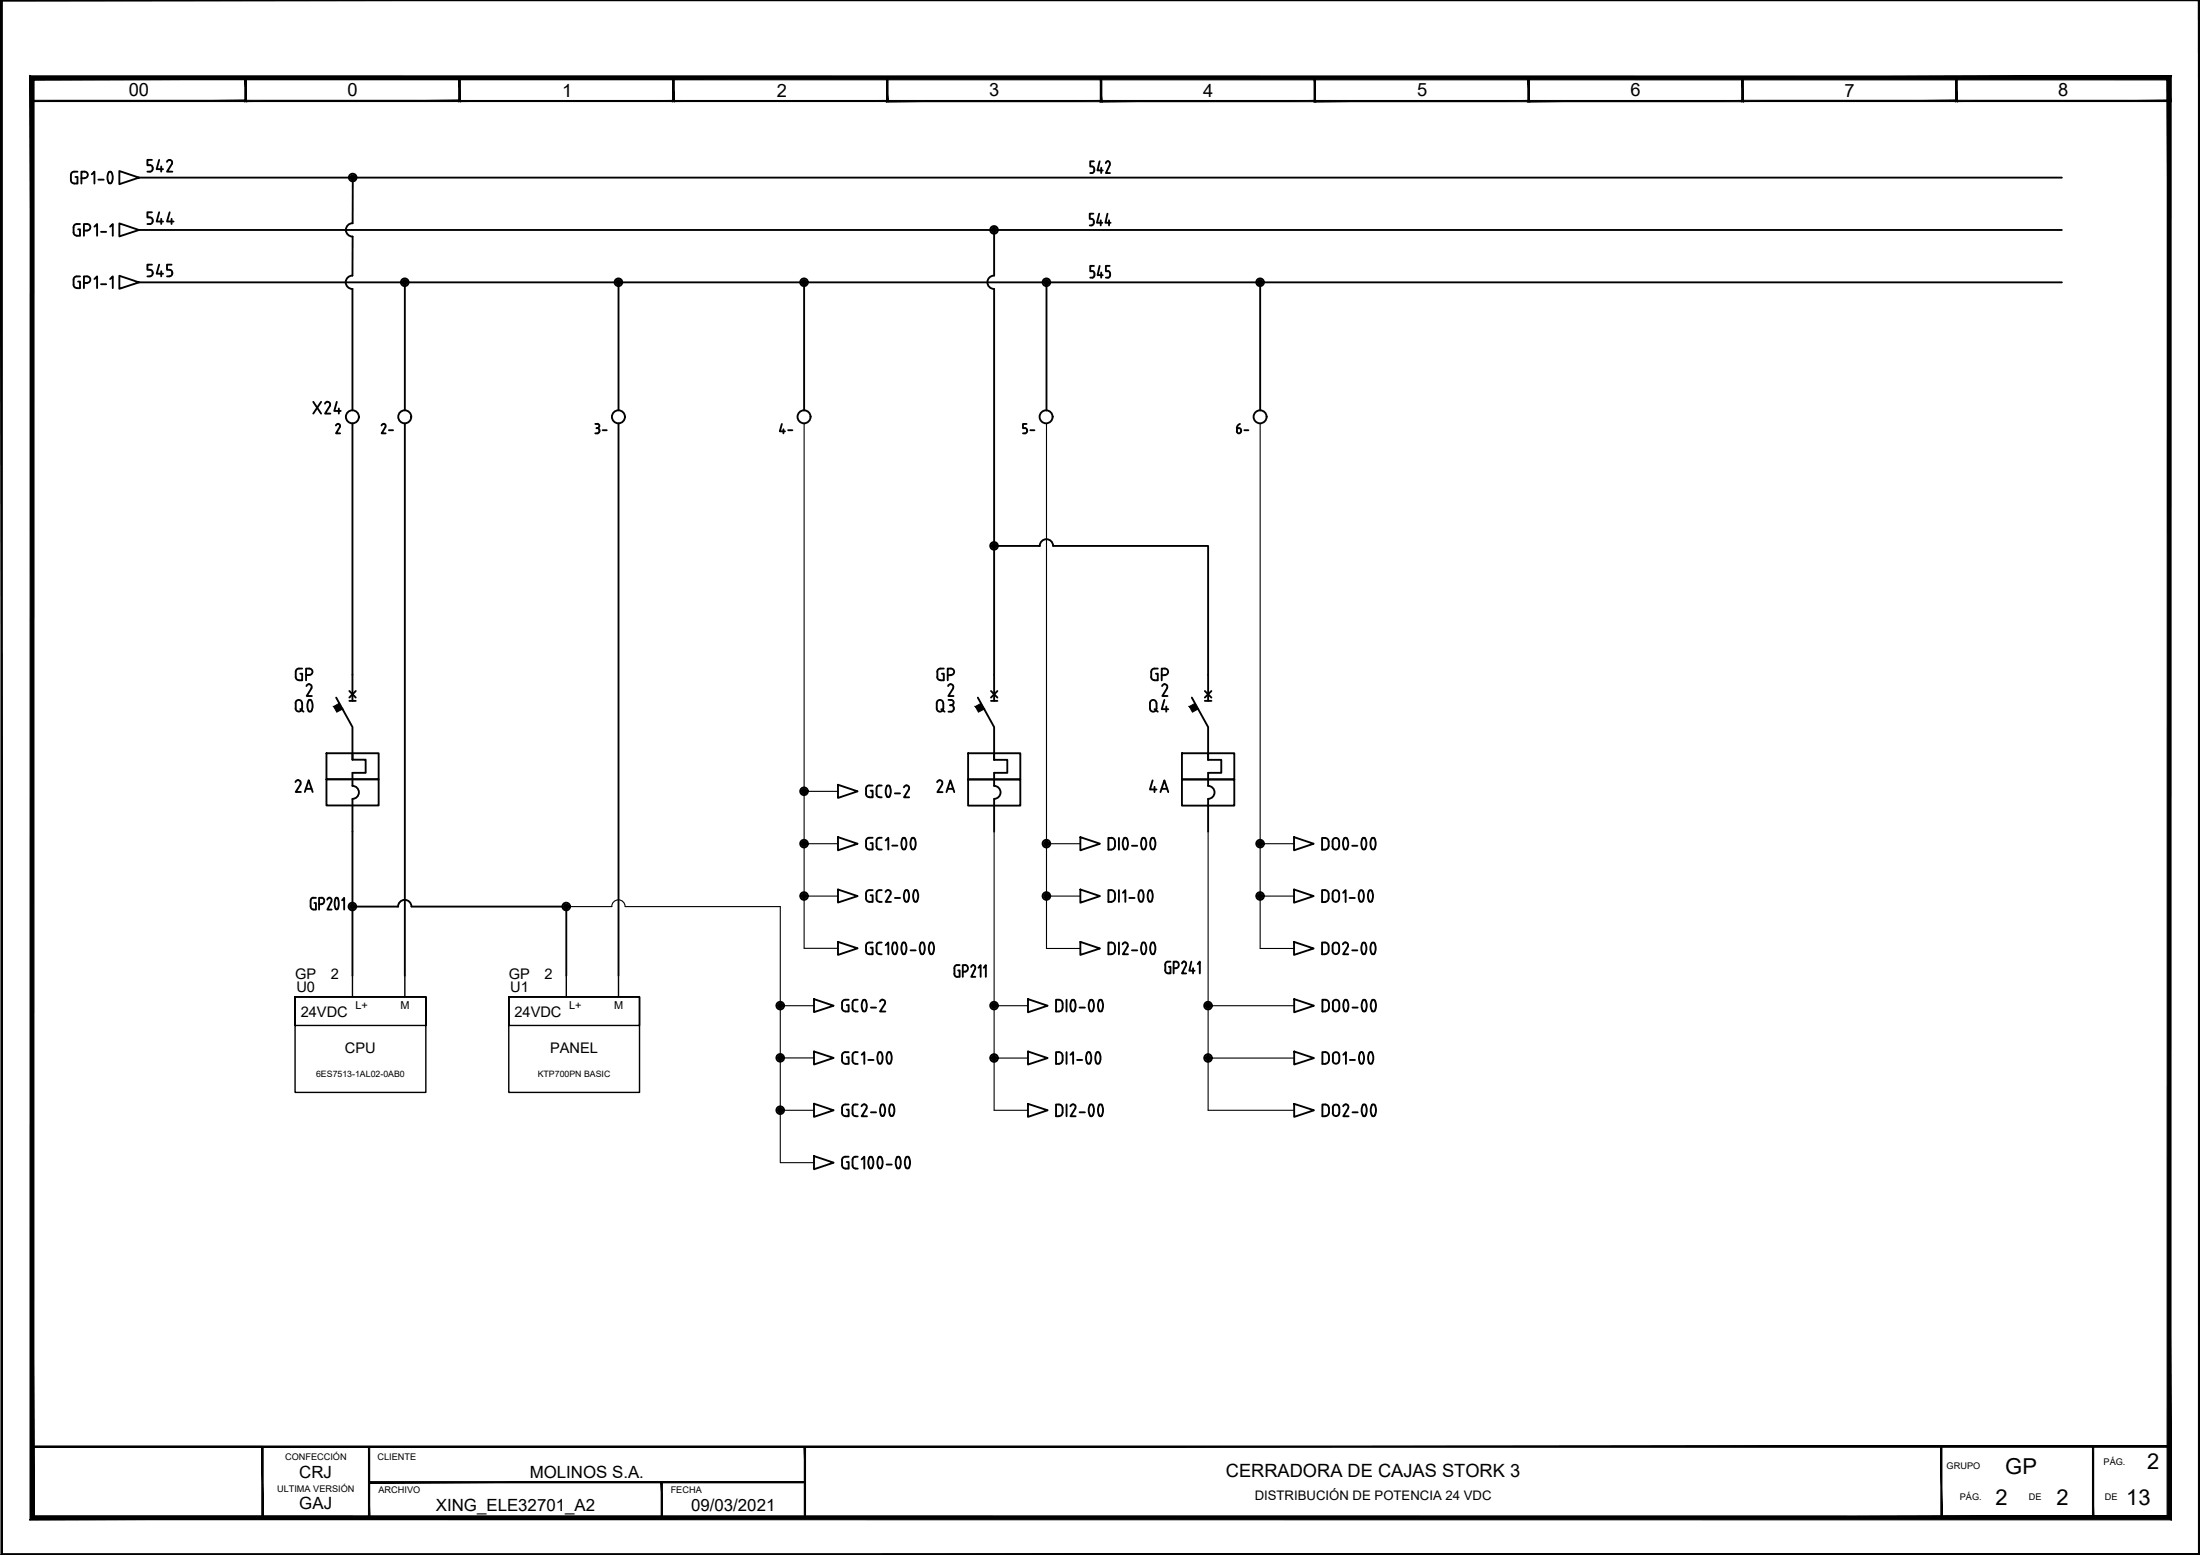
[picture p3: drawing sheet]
<svg xmlns="http://www.w3.org/2000/svg" width="297mm" height="210mm" viewBox="0 0 297 210" stroke-linecap="round" stroke-linejoin="round" font-family="sans-serif">
<g fill="#000" stroke="#000" stroke-width=".14">
<path d="M.2 -.1v.2l296.8-.2zM.2 .1l296.8-.2-.2 .2zM296.8 .1l.2 209.8v-210zM296.8 .1l.2 209.8-.2-.2zM.1 209.9h296.9l-.2-.2zM.1 209.9l.2-.2h296.5zM.1 0v209.9l.2-.2zM.1 0h.2v209.7z"/>
<path d="M4.2 13.7h29.1l-.2-.2zM4.4 13.5h28.7l-28.9 .2zM4.2 10.4v3.3l.2-.2zM4.2 10.4l.2 .2v2.9zM4.2 10.4l.2 .2 28.9-.2zM4.4 10.6l28.9-.2-.2 .2zM33.3 10.4l-.2 .2 .2 3.1zM33.1 10.6l.2 3.1-.2-.2z"/>
<path d="M33.1 13.7h29l-.1-.2zM33.2 13.5h28.8l-28.9 .2zM33.1 10.4v3.3l.1-.2zM33.1 10.4l.1 .2v2.9zM33.1 10.4l.1 .2 28.9-.2zM33.2 10.6l28.9-.2-.1 .2zM62.1 10.4l-.1 .2 .1 3.1zM62 10.6l.1 3.1-.1-.2z"/>
<path d="M62 13.7h29l-.1-.1zM62 13.7l.1-.1h28.8zM62 10.4v3.3l.1-.1zM62 10.4l.1 .2v3zM62 10.4l.1 .2 28.9-.2zM62.1 10.6l28.9-.2-.1 .2zM90.9 10.6l.1 3.1v-3.3zM90.9 10.6l.1 3.1-.1-.1z"/>
<path d="M90.8 13.7h29.1l-.2-.1zM90.8 13.7l.2-.1h28.7zM90.8 10.4v3.3l.2-.1zM90.8 10.4l.2 .2v3zM90.8 10.4l.2 .2 28.9-.2zM91 10.6l28.9-.2-.2 .2zM119.7 10.6l.2 3.1v-3.3zM119.7 10.6l.2 3.1-.2-.1z"/>
<path d="M119.7 13.7h29.1l-.2-.1zM119.7 13.7l.2-.1h28.7zM119.7 10.4v3.3l.2-.1zM119.7 10.4l.2 .2v3zM119.7 10.4l.2 .2 28.9-.2zM119.9 10.6l28.9-.2-.2 .2zM148.8 10.4l-.2 .2 .2 3.1zM148.6 10.6l.2 3.1-.2-.1z"/>
<path d="M148.6 13.7h29l-.2-.1zM148.6 13.7l.1-.1h28.7zM148.6 10.4v3.3l.1-.1zM148.6 10.4l.1 .2v3zM148.6 10.4l.1 .2 28.9-.2zM148.7 10.6l28.9-.2-.2 .2zM177.6 10.4l-.2 .2 .2 3.1zM177.4 10.6l.2 3.1-.2-.1z"/>
<path d="M177.4 13.7h29.1l-.2-.1zM177.4 13.7l.2-.1h28.7zM177.4 10.4v3.3l.2-.1zM177.4 10.4l.2 .2v3zM177.4 10.4l.2 .2 28.9-.2zM177.6 10.6l28.9-.2-.2 .2zM206.5 10.4l-.2 .2 .2 3.1zM206.3 10.6l.2 3.1-.2-.1z"/>
<path d="M206.3 13.7h29.1l-.2-.1zM206.3 13.7l.2-.1h28.7zM206.3 10.4v3.3l.2-.1zM206.3 10.4l.2 .2v3zM206.3 10.4l.2 .2 28.9-.2zM206.5 10.6l28.9-.2-.2 .2zM235.2 10.6l.2 3.1v-3.3zM235.2 10.6l.2 3.1-.2-.1z"/>
<path d="M235.2 13.7h29.1l-.2-.2zM235.2 13.7l.2-.2h28.7zM235.2 10.4v3.3l.2-.2zM235.2 10.4l.2 .2v2.9zM235.2 10.4l.2 .2 28.9-.2zM235.4 10.6l28.9-.2-.2 .2zM264.1 10.6l.2 3.1v-3.3zM264.1 10.6l.2 3.1-.2-.2z"/>
<path d="M264 13.7h29.1l-.2-.2zM264 13.7l.2-.2h28.7zM264 10.4v3.3l.2-.2zM264 10.4l.2 .2v2.9zM264 10.4l.2 .2 28.9-.2zM264.2 10.6l28.9-.2-.2 .2zM292.9 10.6l.2 3.1v-3.3zM292.9 10.6l.2 3.1-.2-.2z"/>
<path d="M131.7 95.4l.7-.5 .5 .8zM131.7 95.4l.4 .7 .8-.4z"/>
<path d="M160.6 95.4l.7-.5 .5 .8zM160.6 95.4l.4 .7 .8-.4z"/>
<path d="M4.3 195.2v.2l288.5-.2zM4.3 195.4l288.5-.2v.2z"/>
<path d="M49.8 200v.2l58.9-.2zM49.8 200.2l58.9-.2v.2z"/>
<path d="M4 205.1l288.6-.5h-288zM4 205.1l288.6-.5 .5 .6zM292.6 10.8v193.8l.5 .6zM292.6 10.8l.5-.5v194.9zM4.6 10.8h288l.5-.5zM4.1 10.2l289 .1-288.5 .5zM4.1 10.2l.5 194.4v-193.8zM4.1 10.2l.5 194.4-.6 .5z"/>
<path d="M35.4 195.3v9.6h.1zM35.4 195.3h.1v9.6z"/>
<path d="M49.7 195.3v9.6h.2zM49.7 195.3h.2v9.6z"/>
<path d="M89.3 200.1v4.8h.1zM89.3 200.1h.1v4.8z"/>
<path d="M108.6 195.3v9.6h.2zM108.6 195.3h.2v9.6z"/>
<path d="M262.1 195.3v9.6h.1zM262.1 195.3h.1v9.6z"/>
<path d="M282.5 195.3v9.6h.2zM282.5 195.3h.2v9.6z"/>
</g>
<path d="M.2 0h296.7v209.8h-296.7zM39.8 134.5v3.9h17.7v-3.9h-17.7h17.7v13h-17.7zM47.6 131.7v2.8M54.7 131.7v2.8M68.7 134.5v3.9h17.6v-3.9h-17.6h17.6v13h-17.6zM76.5 131.7v2.8M83.5 131.7v2.8M4.3 195.3h31.1v9.6h-31.1z" fill="none" stroke="#000" stroke-width=".19"/>
<g fill="none" stroke="#000" stroke-width=".25">
<path d="M9.6 23.6v.9l.4 .3M9.9 31.4l.1 .2 .4 .2M10.2 23.9h.3v.9h-.5M10.5 23.2h-.7l-.2 .4M10.5 31h.3v.8h-.4M10.8 37.3l-.7 .1a1.2 1.2 0 0 0-.1 1.3l.4 .2h.4v-.9h-.3M10.8 30.2h-.4l-.4 .3-.1 .9M11 24.1h.4M11.3 31.1h.5a.43 .43 0 0 0 .4-.4 .43 .43 0 0 0-.4-.5h-.5v1.6M11.3 38.2h.5M11.4 24a.43 .43 0 0 0 .5-.4 .43 .43 0 0 0-.5-.4h-.4v1.6M11.8 38.2a.43 .43 0 0 0 .4-.5 .43 .43 0 0 0-.4-.4h-.5v1.6"/>
<path d="M12.4 23.5l.3-.3v1.6M12.7 37.7l.4-.4v1.6M12.7 30.6l.4-.4v1.6M13.3 24.2h.7M13.6 38.4h.7M13.6 31.3h.7M14.9 37.7l.3-.4v1.6M14.9 30.6l.3-.4v1.6M15 23.3l-.1-.1a1.08 1.08 0 0 0 0 1.6l.1-.1M15 23.3a1.49 1.49 0 0 1 0 1.4M16.1 30.2l2.7 .8-2.7 .9zM16.1 23.1l2.7 .9-2.7 .9z"/>
<path d="M18.8 38.1l-2.7-.9v1.8l2.7-.9h259.6M18.8 31h259.6M18.8 24h259.6M47.6 30.1a.9 .9 0 0 0-.9 .9 .9 .9 0 0 0 .9 .9M47.6 31.9v5.3a.9 .9 0 0 0-.9 .9 .9 .9 0 0 0 .9 .9v16.4M47.6 24.1v6M54.7 38.1v17.3M83.5 38.1v17.3M108.6 38.1v17.3M134.2 37.2a.9 .9 0 0 0-.9 .9 .9 .9 0 0 0 .9 .9M134.2 31v6.2M134.2 39v55.6"/>
<path d="M141.3 38.1v17.3M147.1 30.4h.3M147.2 37.5h.3M147.2 23.4h.3M147.5 36.6h.1l.2 .3M147.6 28.8h-.5v.7a.45 .45 0 0 1 .6 .4 .45 .45 0 0 1-.3 .5M147.7 21.8h-.5v.7a.45 .45 0 0 1 .5 .3 .45 .45 0 0 1-.2 .5M147.7 35.9h-.5v.7h.3M147.8 36.9a.4 .4 0 0 1-.3 .6M148.4 28.8l-.3 1.3h.7M148.5 35.9l-.3 1.2h.7M148.5 21.8l-.3 1.2h.7"/>
<path d="M148.6 29.7v.7M148.7 22.6v.8M148.7 36.8v.7M149.5 28.8l-.2 1.3h.7M149.6 21.8a.36 .36 0 0 1 .2 .5M149.6 21.8l-.3 .2M149.6 36.6h.1l.2 .3M149.7 29.7v.7M149.8 35.9h-.5v.7h.3M149.8 22.3l-.5 1.1h.6M149.9 36.9a.4 .4 0 0 1-.3 .6h-.3M170.1 38.1v17.3"/>
<path d="M47.6 57.2v33.9M54.7 57.2v74.5M83.5 57.2v74.5M134.2 73.7h6.2M140.4 73.7a.9 .9 0 0 1 .9-.9 .9 .9 0 0 1 .9 .9M142.2 73.7h20.9v20.9M45.4 94.2l2.2 3.9v4.4M132 94.2l2.2 3.9v4.5M133.8 93.3l.9 .9M133.8 94.6h.9M134.7 93.3l-.9 .9M160.9 94.2l2.2 3.9v4.5"/>
<path d="M162.7 94.6h.9M162.7 93.3l.9 .9M163.6 93.3l-.9 .9M44.1 105.2h7v3.5h-7zM44.1 101.7h7v3.5h-7zM47.6 102.5h1.8v1.8h-1.8v1.8a.88 .88 0 0 1 .9 .9 .88 .88 0 0 1-.9 .8v23.9M47.6 101.7v.8M113.1 113l2.7 .9-2.7 .9zM113.1 105.9l2.7 .9-2.7 .9zM117.5 113.8h.3v.9l-.7-.1-.2-.4M117.8 113.1h-.4l-.4 .2-.1 1M117.8 106l-.7 .1a1.22 1.22 0 0 0-.1 1.3l.4 .2h.4v-.9h-.3"/>
<path d="M118.3 107.2l.2 .4h.5M118.3 106.4v.8M119 113.1h-.5l-.1 .2-.1 1 .2 .3 .5 .1M119 106l-.5 .1-.2 .3M119.6 113.4l.3-.3v1.6M119.8 106.1l.2-.1a1.31 1.31 0 0 1 0 1.6h-.2a1.33 1.33 0 0 1 0-1.5zM120.5 114.1h.7M120.8 107.1h.7M121.9 113.2l.2-.1a1.31 1.31 0 0 1 0 1.6l-.2-.1M121.9 113.2a1.49 1.49 0 0 0 0 1.4M122 106.3a.36 .36 0 0 1 .5-.3 .36 .36 0 0 1 .2 .6l-.6 1h.7M123.4 113.2l-.1-.1a1.08 1.08 0 0 0 0 1.6l.1-.1"/>
<path d="M123.5 113.2a1.49 1.49 0 0 1 0 1.4M130.7 105.2h7.1v3.5h-7.1zM130.7 101.7h7.1v3.5h-7.1zM134.2 106.1a.88 .88 0 0 1 .9 .9 .88 .88 0 0 1-.9 .8M134.2 102.6h1.8v1.7h-1.8v1.8M134.2 101.7v.9M134.2 107.9v4.4M145.9 113l2.6 .9-2.6 .9zM150 113.1l.5 .2v.3M150.1 113.1h-.4v1.6h.4M150.5 114.2l-.2 .4-.3 .1M150.5 113.6v.6"/>
<path d="M151.1 113.1v1.6M152.1 113.2l-.2-.1a1.08 1.08 0 0 0 0 1.6l.2-.1M152.1 113.2a1.49 1.49 0 0 1 0 1.4M152.8 114.2h.8M154.2 113.2l.3-.1a1.23 1.23 0 0 1 0 1.6h-.2a1.33 1.33 0 0 1-.1-1.5zM155.8 113.2a1.49 1.49 0 0 1 0 1.4M155.8 113.2l-.2-.1a1.23 1.23 0 0 0 0 1.6l.2-.1M159.6 105.2h7.1v3.5h-7.1zM159.6 101.7h7.1v3.5h-7.1zM163.1 102.6h1.8v1.7h-1.8v1.8a.88 .88 0 0 1 .9 .9 .88 .88 0 0 1-.9 .8v4.5M163.1 101.7v.9M174.7 113l2.7 .9-2.7 .9z"/>
<path d="M179.4 114.2l-.3 .4-.2 .1M179.4 113.6l-.3-.4-.6-.1v1.6h.4M179.4 113.6v.6M179.9 114.2a.43 .43 0 0 0 .5 .5 .43 .43 0 0 0 .4-.5M180.8 113.5a.43 .43 0 0 0-.4-.4 .43 .43 0 0 0-.5 .4v.8M180.8 113.6v.7M181.8 113.2l-.1-.1a1.08 1.08 0 0 0 0 1.6l.1-.1M181.9 113.2a1.49 1.49 0 0 1 0 1.4M182.6 114.2h.7M184 113.2l.2-.1a1.31 1.31 0 0 1 0 1.6h-.2a1.33 1.33 0 0 1 0-1.5zM185.2 113.2l.3-.1a1.31 1.31 0 0 1 0 1.6h-.2a1.26 1.26 0 0 1-.1-1.5zM42.7 121.2h-.6a1.34 1.34 0 0 0 0 1.5l.6 .1v-.9h-.3"/>
<path d="M43.1 122.1l.3-.1a.43 .43 0 0 0 .4-.4 .43 .43 0 0 0-.4-.4h-.3v1.6M44.5 121.2l-.3 .2M44.5 121.2a.36 .36 0 0 1 .2 .5l-.5 1.1h.6M45.4 121.2h.1a1.25 1.25 0 0 1 0 1.6l-.1-.1a1.55 1.55 0 0 1 0-1.5zM46.2 121.5l.3-.3v1.6M47.6 122.4h6.2M53.7 122.4a.9 .9 0 0 1 .9-.9 .9 .9 0 0 1 .9 .9M55.6 122.4h20.9v9.3M109.9 134.9l2.7 .9-2.7 .8zM113.1 120.1l2.7 .9-2.7 .8zM113.1 127.1l2.7 .9-2.7 .9zM114.3 135.7h.3v.8h-.5"/>
<path d="M114.6 135h-.7a1.2 1.2 0 0 0-.1 1.3l.3 .2M115.5 136.5h.3M115.8 135h-.5l-.2 .4 .1 .9 .3 .2M116.5 136.4l.2 .1 .2-.1M116.5 136.5a1.12 1.12 0 0 1 .2-1.5h.1a1.33 1.33 0 0 1 .1 1.5M116.9 121.3l.2 .4h.3M117.5 120.9h.3v.8h-.4M117.6 136h.7M117.8 120.2h-.4l-.4 .2-.1 .9M117.8 127.2l-.7 .1a1.2 1.2 0 0 0-.1 1.3l.4 .2h.4v-.9h-.3M118.3 120.6l.1 .9 .3 .2M118.8 121.7h.2"/>
<path d="M119 120.2h-.5l-.2 .3M119 127.2l-.5 .1-.1 .1-.1 1 .2 .3 .5 .1M119.2 135a.35 .35 0 0 1 .3 .5l-.7 1h.7M119.2 134.9l-.3 .2-.1 .1M119.6 127.6l.3-.4v1.6M119.9 120.2a.35 .35 0 0 1 .3 .5l-.6 1h.7M119.9 120.1l-.3 .2v.1M120.6 128.7l.2 .1 .2-.1M120.8 121.2h.7M121 127.3a1.49 1.49 0 0 1 0 1.4M121 127.3l-.3-.1a1.26 1.26 0 0 0-.1 1.5M121.9 127.3l.2-.1a1.33 1.33 0 0 1 .1 1.5"/>
<path d="M121.9 128.7l.1 .1 .2-.1M121.9 127.3a1.49 1.49 0 0 0 0 1.4M122.6 120.2a1.49 1.49 0 0 1 0 1.5M122.6 120.2h-.3a1.26 1.26 0 0 0 0 1.5h.3M122.9 128.3h.7M123.5 120.2h.2a1.35 1.35 0 0 1 0 1.5h-.2M123.5 120.2a1.49 1.49 0 0 0 0 1.5M124.3 128.7l.2 .1 .2-.1M124.3 128.7a1.12 1.12 0 0 1 .2-1.5h.1a1.33 1.33 0 0 1 .1 1.5M125.6 128.7l.1 .1 .2-.1M125.6 128.7a1.12 1.12 0 0 1 .1-1.5h.1a1.26 1.26 0 0 1 .1 1.5M128.9 130.7v.7"/>
<path d="M129.4 131h.2v.9l-.6-.1-.2-.4M129.6 130.3h-.6l-.2 .4M130 131.2h.4M130.3 130.3a.44 .44 0 0 1 .4 .4 .44 .44 0 0 1-.4 .4M130.4 130.3h-.4v1.6M131.1 130.5a.27 .27 0 0 1 .4-.2l.1 .2v.3M131.6 130.8l-.5 1.1h.6M132.1 130.6l.3-.3v1.6M132.8 130.6l.3-.3v1.6M138.8 134.9l2.6 .9-2.6 .8zM143.5 136l-.3 .5h-.2M143.5 135.4l-.3-.4h-.6v1.5h.4"/>
<path d="M143.5 135.4v.7M144 135v1.5M144.7 136.4l.2 .1 .2-.1M145.1 135a1.49 1.49 0 0 1 0 1.5M145.1 135h-.3a1.26 1.26 0 0 0-.1 1.5M145.8 136h.7M145.9 120.1l2.6 .9-2.6 .8zM145.9 127.1l2.6 .9-2.6 .9zM147.2 136.4l.1 .1 .2-.1M147.5 135h-.3a1.33 1.33 0 0 0 0 1.5M147.5 135a1.49 1.49 0 0 1 0 1.5M148.4 136.4l.2 .1 .2-.1"/>
<path d="M148.4 136.5a1.12 1.12 0 0 1 .2-1.5h.1a1.33 1.33 0 0 1 .1 1.5M150 120.2h.3l.2 .4M150 127.2l.3 .1 .2 .4M150.1 120.2h-.4v1.5h.4M150.1 127.2h-.4v1.6h.4M150.5 121.2l-.2 .5h-.3M150.5 128.3v.3l-.5 .2M150.5 120.6v.7M150.5 127.7v.6M151.1 120.2v1.5M151.1 127.2v1.6M151.6 127.5a.36 .36 0 0 1 .5-.3 .36 .36 0 0 1 .1 .6"/>
<path d="M151.6 120.5l.3-.3v1.5M152.3 127.8l-.7 1h.7M152.5 121.2h.7M152.8 128.3h.8M154.2 127.3l.2-.1 .2 .1M154.2 127.3a1.12 1.12 0 0 0 .2 1.5h.1a1.26 1.26 0 0 0 .1-1.5M154.2 120.2a1.49 1.49 0 0 1 0 1.5M154.2 120.2h-.2a1.23 1.23 0 0 0 0 1.5h.2M155.1 120.2h.3a1.31 1.31 0 0 1 0 1.5h-.3M155.1 120.2a1.49 1.49 0 0 0 0 1.5M155.5 127.3a1.34 1.34 0 0 0 .1 1.5l.2-.1M155.5 127.3l.2-.1 .1 .1"/>
<path d="M155.8 127.3a1.49 1.49 0 0 1 0 1.4M157.3 130.9l.2 .4 .2 .1M157.8 130.5h.2v.9h-.3M158 129.8h-.3l-.3 .2-.1 1M158.5 130.7h.3M158.8 130.7a.45 .45 0 0 0 .4-.5 .45 .45 0 0 0-.4-.4h-.3v1.6M159.6 130.1a.27 .27 0 0 1 .4-.3l.1 .2v.3l-.5 1.1h.6M160.9 129.8l-.3 1.2h.7M161.1 130.7v.7M161.7 130.1l.3-.3v1.6M174.7 120.1l2.7 .9-2.7 .8zM174.7 127.1l2.7 .9-2.7 .9z"/>
<path d="M174.7 134.9l2.7 .9-2.7 .8zM178.9 135l.5 .2v.2M179 135h-.5v1.5h.5M179.4 120.6l-.3-.4h-.6v1.6l.6-.1 .3-.4M179.4 127.7l-.3-.4-.6-.1v1.6l.6-.1 .3-.4M179.4 120.6v.7M179.4 127.7v.6M179.4 136l-.2 .5h-.3M179.4 135.4v.7M179.9 135.4a.43 .43 0 0 1 .5-.4 .43 .43 0 0 1 .4 .4v.7M179.9 136.1a.43 .43 0 0 0 .5 .4 .43 .43 0 0 0 .4-.4M180 135.4v.7"/>
<path d="M180.8 120.6a.43 .43 0 0 0-.4-.4 .43 .43 0 0 0-.5 .4v.7a.43 .43 0 0 0 .5 .4 .43 .43 0 0 0 .4-.4M180.8 127.7a.43 .43 0 0 0-.4-.5 .43 .43 0 0 0-.5 .5v.7a.43 .43 0 0 0 .5 .4 .43 .43 0 0 0 .4-.4M180.8 120.6v.7M180.8 127.7v.7M181.3 127.5a.36 .36 0 0 1 .5-.3 .36 .36 0 0 1 .2 .6M181.3 120.5l.4-.3v1.6M181.5 136.4l.2 .1 .2-.1M181.9 135a1.49 1.49 0 0 1 0 1.5M181.9 135h-.3a1.33 1.33 0 0 0-.1 1.5M182 127.8l-.7 1h.7M182.2 121.2h.7M182.6 128.3h.7"/>
<path d="M182.6 136h.7M184 120.2h-.2a1.08 1.08 0 0 0 0 1.5h.2M184 127.3l.2-.1a1.31 1.31 0 0 1 0 1.6h-.2a1.33 1.33 0 0 1 0-1.5zM184 120.2a1.49 1.49 0 0 1 0 1.5M184 135h.3a1.33 1.33 0 0 1 .1 1.5M184 136.4l.2 .1 .2-.1M184 135a1.49 1.49 0 0 0 0 1.5M184.9 120.2h.2a1.31 1.31 0 0 1 0 1.5h-.2a1.33 1.33 0 0 1 0-1.5zM185.2 127.3l.3-.1a1.31 1.31 0 0 1 0 1.6h-.2a1.26 1.26 0 0 1-.1-1.5zM185.2 136.4l.2 .1 .2-.1M185.6 135h-.3a1.33 1.33 0 0 0-.1 1.5M185.6 135a1.49 1.49 0 0 1 0 1.5"/>
<path d="M109.9 141.9l2.7 .9-2.7 .9zM109.9 149l2.7 .9-2.7 .9zM109.9 156.1l2.7 .8-2.7 .9zM113.7 150.2l.2 .4 .2 .1M113.7 142.5l.1 .9 .3 .2M114.3 142.7h.3v.9h-.5M114.3 149.8h.3v.9h-.5M114.6 142l-.7 .1-.2 .4M114.6 149.1h-.5l-.3 .2-.1 .9M114.6 156.1l-.7 .1a1.22 1.22 0 0 0-.1 1.3l.3 .2h.5v-.8h-.3M115.1 156.5l.1 1 .1 .2h.5M115.1 143.2l.2 .3 .2 .1"/>
<path d="M115.5 149.1l-.3 .2-.1 .2 .1 1 .3 .2M115.5 143.6h.3M115.5 149.1h.3M115.5 150.7h.3M115.8 142l-.5 .1-.1 .1-.1 1M115.8 156.1l-.5 .1-.2 .3M116.3 149.3a.36 .36 0 0 1 .5-.2 .36 .36 0 0 1 .2 .5M116.3 142.4l.4-.4v1.6M116.3 156.5l.4-.4v1.6M117 149.6l-.7 1.1h.8M117.2 143.1h.7M117.6 150.1h.7"/>
<path d="M117.7 156.2a1.49 1.49 0 0 1 0 1.4M117.8 156.2l-.2-.1a1.08 1.08 0 0 0 0 1.6l.2-.1M118.6 142.1l.2-.1 .2 .1M118.6 143.5l.2 .1 .2-.1M118.6 156.2h.3a1.23 1.23 0 0 1 0 1.5l-.3-.1M118.6 142.1a1.49 1.49 0 0 0 0 1.4M118.6 156.2a1.49 1.49 0 0 0 0 1.4M119 142.1a1.49 1.49 0 0 1 0 1.4M119.3 149.2a1.49 1.49 0 0 1 0 1.4M119.3 149.2l-.1-.1a1.08 1.08 0 0 0 0 1.6l.1-.1M119.7 157.2h.7M119.9 142.1a1.49 1.49 0 0 0 0 1.4"/>
<path d="M119.9 142.1l.2-.1 .1 .1M119.9 143.5l.2 .1 .1-.1M120.2 149.2l.3-.1a1.23 1.23 0 0 1 0 1.5h-.3M120.2 149.2a1.49 1.49 0 0 0 0 1.4M120.2 142.1a1.49 1.49 0 0 1 0 1.4M121.1 156.2h.3a1.31 1.31 0 0 1 0 1.5h-.2a1.33 1.33 0 0 1-.1-1.5zM122.3 156.2a1.49 1.49 0 0 0 0 1.4M122.4 156.2h.2a1.31 1.31 0 0 1 0 1.5l-.2-.1M138.8 141.9l2.6 .9-2.6 .9zM138.8 149l2.6 .9-2.6 .9zM143.5 143.1l-.3 .4-.2 .1M143.5 142.5l-.3-.4-.6-.1v1.6h.4"/>
<path d="M143.5 150.2l-.3 .4-.2 .1M143.5 149.6l-.3-.4-.6-.1v1.6h.4M143.5 142.5v.6M143.5 149.6v.6M144 142v1.6M144 149.1v1.6M144.5 149.3a.36 .36 0 0 1 .5-.2 .36 .36 0 0 1 .2 .5M144.5 142.4l.4-.4v1.6M145.2 149.6l-.7 1.1h.7M145.4 143.1h.7M145.8 150.1h.7M146.8 142.1a1.49 1.49 0 0 0 0 1.4"/>
<path d="M146.8 142.1l.3-.1a1.35 1.35 0 0 1 0 1.6l-.3-.1M147.5 149.2l-.3-.1a1.21 1.21 0 0 0 .1 1.6l.2-.1M147.5 149.2a1.49 1.49 0 0 1 0 1.4M148.1 142h.1a1.06 1.06 0 0 1 0 1.6h-.1a1.35 1.35 0 0 1 0-1.6zM148.4 149.2l.3-.1a1.35 1.35 0 0 1 0 1.6h-.2a1.39 1.39 0 0 1-.1-1.5zM174.7 141.9l2.7 .9-2.7 .9zM174.7 149l2.7 .9-2.7 .9zM178.9 142l.5 .3v.2M178.9 149.1l.5 .2v.3M179 142h-.5v1.6h.5M179 149.1h-.5v1.6h.5M179.4 143.1l-.2 .4-.3 .1"/>
<path d="M179.4 150.2l-.2 .4-.3 .1M179.4 142.5v.6M179.4 149.6v.6M179.9 142.5a.43 .43 0 0 1 .5-.5 .43 .43 0 0 1 .4 .5M179.9 149.5a.43 .43 0 0 1 .5-.4 .43 .43 0 0 1 .4 .4v.7M179.9 150.2a.43 .43 0 0 0 .5 .5 .43 .43 0 0 0 .4-.5M180 142.5v.7M180 149.5v.7M180.8 142.5v.7a.43 .43 0 0 1-.4 .4 .43 .43 0 0 1-.5-.4M181.4 149.3a.36 .36 0 0 1 .4-.2 .36 .36 0 0 1 .2 .5M181.4 142.4l.3-.4v1.6M182 149.6l-.6 1.1h.7"/>
<path d="M182.3 143.1h.7M182.6 150.1h.7M183.7 142h.2a1.35 1.35 0 0 1 0 1.6h-.2a1.35 1.35 0 0 1 0-1.6zM184 149.2l.3-.1a1.21 1.21 0 0 1-.1 1.6l-.2-.1M184 149.2a1.49 1.49 0 0 0 0 1.4M184.9 142.1a1.49 1.49 0 0 0 0 1.4M184.9 142.1l.3-.1a1.35 1.35 0 0 1 0 1.6l-.3-.1M185.6 149.2l-.3-.1a1.21 1.21 0 0 0 .1 1.6l.2-.1M185.6 149.2a1.49 1.49 0 0 1 0 1.4"/>
<circle cx="47.6" cy="24" r=".52"/>
<circle cx="47.6" cy="24" r=".31"/>
<circle cx="47.6" cy="24" r=".16"/>
<circle cx="54.6" cy="38.1" r=".52"/>
<circle cx="54.6" cy="38.1" r=".31"/>
<circle cx="54.6" cy="38.1" r=".16"/>
<circle cx="83.5" cy="38.1" r=".52"/>
<circle cx="83.5" cy="38.1" r=".31"/>
<circle cx="83.5" cy="38.1" r=".16"/>
<circle cx="108.6" cy="38.1" r=".52"/>
<circle cx="108.6" cy="38.1" r=".31"/>
<circle cx="108.6" cy="38.1" r=".16"/>
<circle cx="134.2" cy="31" r=".52"/>
<circle cx="134.2" cy="31" r=".31"/>
<circle cx="134.2" cy="31" r=".16"/>
<circle cx="141.3" cy="38.1" r=".52"/>
<circle cx="141.3" cy="38.1" r=".31"/>
<circle cx="141.3" cy="38.1" r=".16"/>
<circle cx="170.1" cy="38.1" r=".52"/>
<circle cx="170.1" cy="38.1" r=".31"/>
<circle cx="170.1" cy="38.1" r=".16"/>
<circle cx="134.2" cy="73.7" r=".52"/>
<circle cx="134.2" cy="73.7" r=".31"/>
<circle cx="134.2" cy="73.7" r=".16"/>
<circle cx="108.6" cy="106.8" r=".52"/>
<circle cx="108.6" cy="113.9" r=".52"/>
<circle cx="108.6" cy="113.9" r=".31"/>
<circle cx="108.6" cy="106.8" r=".31"/>
<circle cx="108.6" cy="113.9" r=".16"/>
<circle cx="108.6" cy="106.8" r=".16"/>
<circle cx="141.3" cy="113.9" r=".52"/>
<circle cx="141.3" cy="113.9" r=".31"/>
<circle cx="141.3" cy="113.9" r=".16"/>
<circle cx="170.1" cy="113.9" r=".52"/>
<circle cx="170.1" cy="113.9" r=".31"/>
<circle cx="170.1" cy="113.9" r=".16"/>
<circle cx="47.6" cy="122.4" r=".52"/>
<circle cx="47.6" cy="122.4" r=".31"/>
<circle cx="47.6" cy="122.4" r=".16"/>
<circle cx="76.5" cy="122.4" r=".52"/>
<circle cx="76.5" cy="122.4" r=".31"/>
<circle cx="76.5" cy="122.4" r=".16"/>
<circle cx="105.3" cy="135.7" r=".52"/>
<circle cx="105.3" cy="135.7" r=".31"/>
<circle cx="105.3" cy="135.7" r=".16"/>
<circle cx="108.6" cy="120.9" r=".52"/>
<circle cx="108.6" cy="120.9" r=".31"/>
<circle cx="108.6" cy="120.9" r=".16"/>
<circle cx="134.2" cy="135.7" r=".52"/>
<circle cx="134.2" cy="135.7" r=".31"/>
<circle cx="134.2" cy="135.7" r=".16"/>
<circle cx="141.3" cy="120.9" r=".52"/>
<circle cx="141.3" cy="120.9" r=".31"/>
<circle cx="141.3" cy="120.9" r=".16"/>
<circle cx="163.1" cy="135.7" r=".52"/>
<circle cx="163.1" cy="135.7" r=".31"/>
<circle cx="163.1" cy="135.7" r=".16"/>
<circle cx="170.1" cy="120.9" r=".52"/>
<circle cx="170.1" cy="120.9" r=".31"/>
<circle cx="170.1" cy="120.9" r=".16"/>
<circle cx="105.3" cy="149.9" r=".52"/>
<circle cx="105.3" cy="142.8" r=".52"/>
<circle cx="105.3" cy="142.8" r=".31"/>
<circle cx="105.3" cy="149.9" r=".31"/>
<circle cx="105.3" cy="149.9" r=".16"/>
<circle cx="105.3" cy="142.8" r=".16"/>
<circle cx="134.2" cy="142.8" r=".52"/>
<circle cx="134.2" cy="142.8" r=".31"/>
<circle cx="134.2" cy="142.8" r=".16"/>
<circle cx="163.1" cy="142.8" r=".52"/>
<circle cx="163.1" cy="142.8" r=".31"/>
<circle cx="163.1" cy="142.8" r=".16"/>
</g>
<g fill="none" stroke="#000" stroke-width=".15">
<path d="M108.6 57.2v70.8h4.5M141.3 57.2v70.8h4.6M170.1 57.2v70.8h4.6M108.6 113.9h4.5M108.6 106.8h4.5M134.2 112.3v37.6h4.6M141.3 113.9h4.6M163.1 112.3v37.6h11.6M170.1 113.9h4.6M76.5 122.4h6.1M82.6 122.4a.9 .9 0 0 1 .9-.9 .9 .9 0 0 1 .9 .9M84.4 122.4h21v34.5h4.5"/>
<path d="M105.4 135.8h4.5M108.6 121h4.5M134.2 135.8h4.6M141.3 121h4.6M163.1 135.8h11.6M170.1 121h4.6M105.4 142.8h4.5M105.4 149.9h4.5M134.2 142.8h4.6M163.1 142.8h11.6"/>
</g>
<text font-size="6.6" x="38.5" y="98.1">Q0</text>
<g font-size="4.9">
<text x="41.3" y="57.2">X24</text>
<text x="39.2" y="93.1">GP</text>
<text x="125.6" y="93.1">GP</text>
<text x="154.5" y="93.1">GP</text>
<text x="125.6" y="97.4">Q3</text>
<text x="154.5" y="97.4">Q4</text>
<text x="39.2" y="108.3">2A</text>
<text x="125.6" y="108.3">2A</text>
<text x="154.5" y="108.3">4A</text>
</g>
<g font-size="4.4">
<text x="19" y="24.3">542</text>
<text x="19" y="31.4">544</text>
<text x="19" y="38.5">545</text>
</g>
<g font-size="4">
<text x="50.4" y="59.6">2-</text>
<text x="79.4" y="59.6">3-</text>
<text x="104.4" y="59.6">4-</text>
<text x="137.2" y="59.6">5-</text>
<text x="166.2" y="59.6">6-</text>
</g>
<g font-size="3">
<text x="269.4" y="203.1">2</text>
<text x="270.7" y="199">GP</text>
<text x="277.7" y="203.1">2</text>
<text x="287.1" y="203.1">13</text>
<text x="289.9" y="198.3">2</text>
</g>
<g font-size="2.5">
<text x="17.4" y="13">00</text>
<text x="46.9" y="13">0</text>
<text x="75.9" y="13.1">1</text>
<text x="104.9" y="13.1">2</text>
<text x="133.5" y="13">3</text>
<text x="162.4" y="13.1">4</text>
<text x="191.4" y="13">5</text>
<text x="220.2" y="13">6</text>
<text x="249" y="13.1">7</text>
<text x="277.9" y="13">8</text>
<text x="165.5" y="199.4">CERRADORA DE CAJAS STORK 3</text>
</g>
<g font-size="2.3">
<text x="40.4" y="199.5">CRJ</text>
<text x="40.4" y="203.7">GAJ</text>
<text x="58.9" y="203.9">XING_ELE32701_A2</text>
<text x="71.5" y="199.5">MOLINOS S.A.</text>
<text x="93.3" y="203.9">09/03/2021</text>
</g>
<g font-size="2">
<text x="39.9" y="132.1">GP</text>
<text x="40" y="134">U0</text>
<text x="40.6" y="137.3">24VDC</text>
<text x="44.6" y="132.1">2</text>
<text x="68.7" y="132.1">GP</text>
<text x="68.9" y="134">U1</text>
<text x="69.5" y="137.3">24VDC</text>
<text x="73.5" y="132.1">2</text>
<text x="46.6" y="142.1">CPU</text>
<text x="74.3" y="142.1">PANEL</text>
</g>
<text font-size="1.8" x="169.4" y="202.5">DISTRIBUCIÓN DE POTENCIA 24 VDC</text>
<g font-size="1.5">
<text x="48" y="136.1">L+</text>
<text x="54.1" y="136.1">M</text>
<text x="76.8" y="136.1">L+</text>
<text x="82.9" y="136.1">M</text>
</g>
<g font-size="1.2">
<text x="42.7" y="145.4">6ES7513-1AL02-0AB0</text>
<text x="72.6" y="145.4">KTP700PN BASIC</text>
<text x="38.5" y="197.1">CONFECCIÓN</text>
<text x="51" y="197.1">CLIENTE</text>
<text x="284" y="197.7">PÁG.</text>
<text x="37.4" y="201.4">ULTIMA VERSIÓN</text>
<text x="51.1" y="201.6">ARCHIVO</text>
<text x="90.6" y="201.6">FECHA</text>
<text x="262.8" y="198.2">GRUPO</text>
<text x="264.6" y="202.5">PÁG.</text>
<text x="273.9" y="202.5">DE</text>
<text x="284.2" y="202.5">DE</text>
</g>
</svg>
